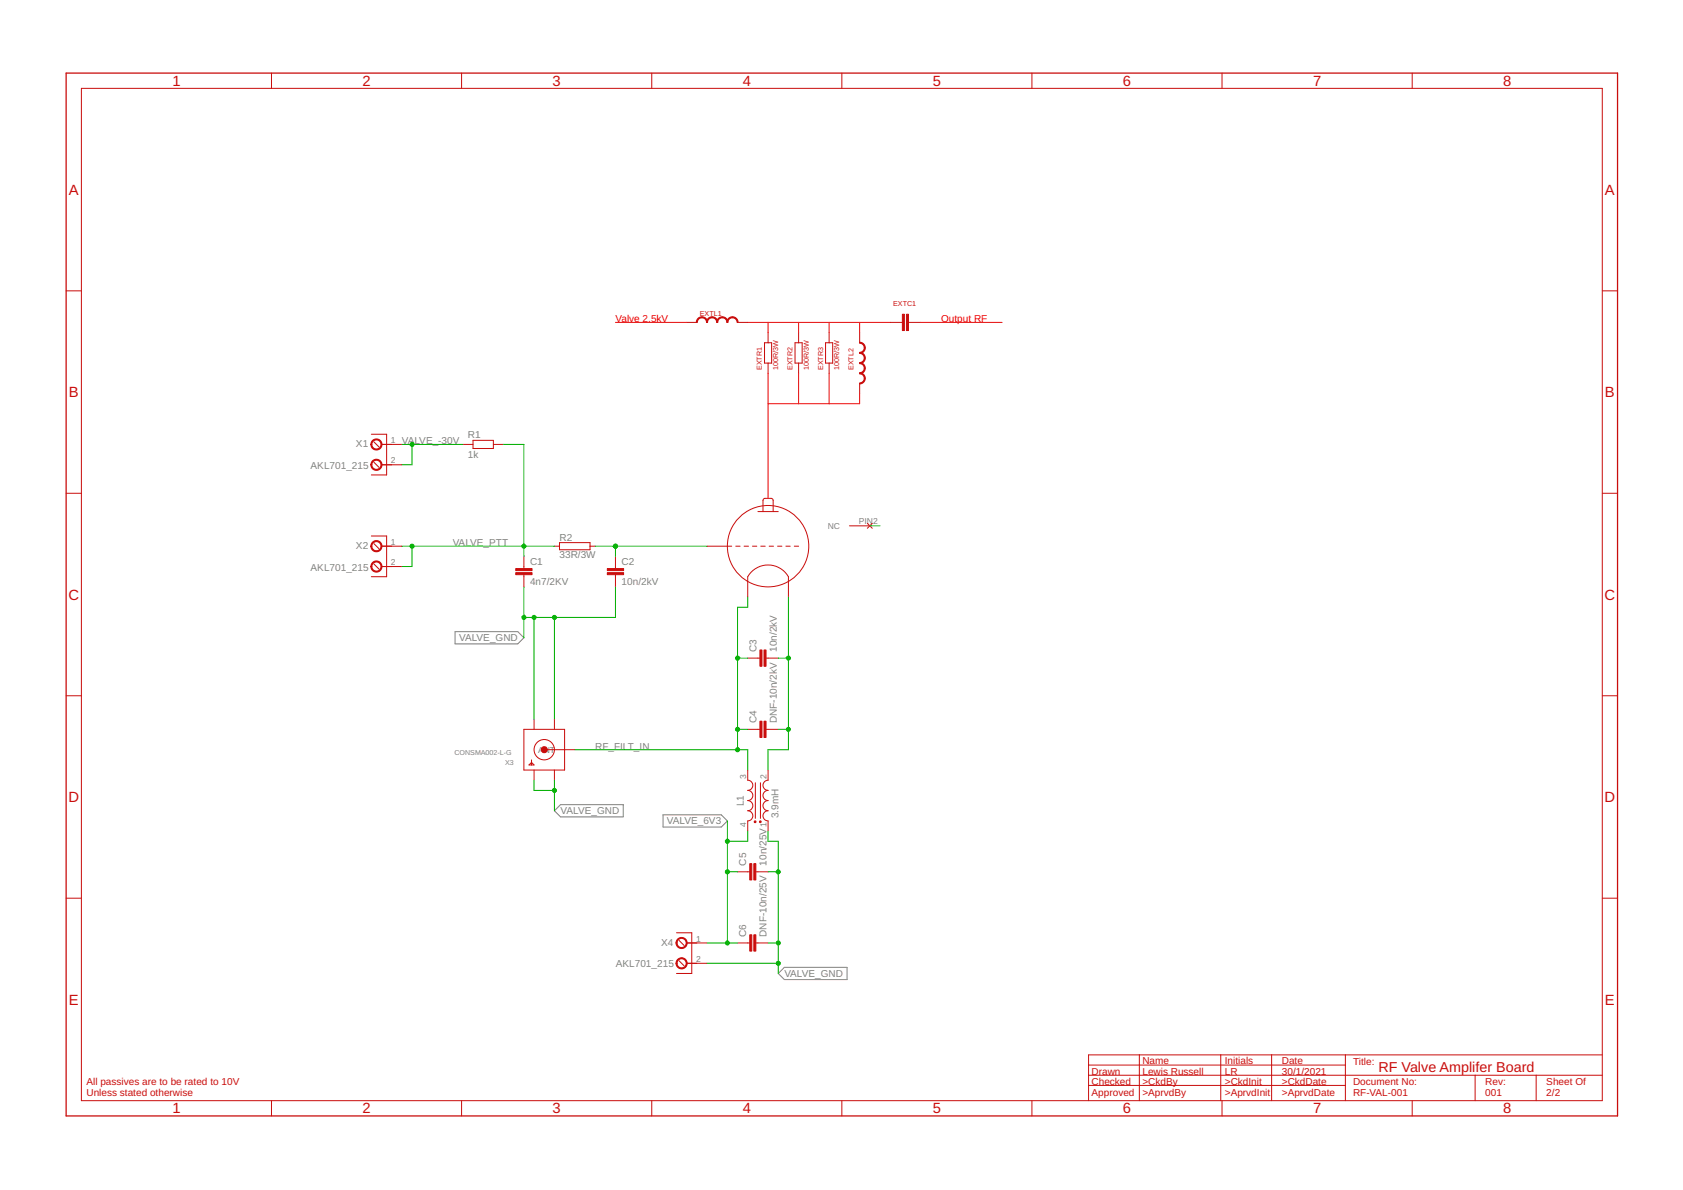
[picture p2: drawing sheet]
<svg xmlns="http://www.w3.org/2000/svg" width="420mm" height="297mm" viewBox="0 0 420 297" stroke-linecap="round" stroke-linejoin="round" font-family="sans-serif">
<path d="M113.6 157.7h15.7l1.5 1.5-1.5 1.5h-15.7zM138.4 202.4l1.5-1.5h15.7v3h-15.7zM165.5 203.4h14.6l1.5 1.5-1.5 1.5h-14.6zM194.3 243l1.5-1.5h15.7v3h-15.7z" fill="none" stroke="#808080" stroke-width=".25"/>
<g fill="none" stroke="#c90d0c" stroke-width=".25">
<path d="M67.8 18.2v3.9M115.2 18.2v3.9M162.7 18.2v3.9M210.2 18.2v3.9M257.6 18.2v3.9M305.1 18.2v3.9M352.6 18.2v3.9M20.3 22.1h379.7v252.6h-379.7zM16.5 72.6h3.8M400 72.6h3.8M171.4 80.5h2.6M184.1 80.5h2.6"/>
<path d="M190.9 85.6h1.7v5h-1.7zM191.7 83v2.6M191.7 90.6v2.6M198.5 85.6h1.8v5h-1.8zM199.4 83v2.6M199.4 90.6v2.6M206.1 85.6h1.8v5h-1.8zM207 83v2.6M207 90.6v2.6M214.6 83v2.6M214.6 95.7v2.6M222.2 80.5h3.1"/>
<path d="M226.8 80.5h3M92.7 108.4h3.8v10.2h-3.8M93.3 115.4l1.3 1.2M93.3 110.3l1.3 1.3M95.2 110.9h5.1M95.2 116h5.1M115.5 110.9h2.6M118.1 109.9h5.1v2.1h-5.1zM123.2 110.9h2.5M16.5 123.1h3.8M92.7 133.8h3.8v10.2h-3.8M93.3 135.7l1.3 1.3"/>
<path d="M95.2 136.3h5.1M130.8 138.9v3M138.4 136.3h1.3M139.7 135.4h7.6v1.8h-7.6zM147.3 136.3h1.3M153.6 138.9v3M176.5 136.3h6.2M183.7 136.3h1.1M185.8 136.3h1.1M187.9 136.3h1M189.2 127.7h5.1M189.9 136.3h1.1"/>
<path d="M190.5 127.7v-2.9l.5-.4h1.5l.4 .2 .1 3.1M192 136.3h1.1M194.1 136.3h1.1M196.2 136.3h1.1M198.3 136.3h1.1M212.1 131.3h5M216.5 130.6l1.3 1.3M217.8 130.6l-1.3 1.3M400 123.1h3.8M93.3 140.8l1.3 1.2M95.2 141.4h5.1M130.8 143.4v3.1"/>
<path d="M153.6 143.4v3.1M186.7 149v-5a5.9 5.9 0 0 1 10.1 0v5M16.5 173.7h3.8M133.3 179.5v2.6M138.4 179.5v2.6M186.7 164.3h3M191.2 164.3h3.1M400 173.7h3.8M130.8 182.1h10.1v10.1h-10.1zM132.7 190.3l.6 .6h-1.2zM132.7 189.7v1.2M133.3 192.2v2.6"/>
<path d="M135.9 187.1h7.6M138.4 192.2v2.6M186.7 192.2v2.6a1.27 1.27 0 0 1 1.3 1.2 1.27 1.27 0 0 1-1.3 1.3 1.27 1.27 0 0 1 1.3 1.3 1.27 1.27 0 0 1-1.3 1.2 1.27 1.27 0 0 1 1.3 1.3 1.27 1.27 0 0 1-1.3 1.3 1.27 1.27 0 0 1 1.3 1.2 1.27 1.27 0 0 1-1.3 1.3v2.6M186.7 182.1h3M188.6 195.4v8.9M189.8 195.4v8.9M191.2 182.1h3.1M191.7 192.2v2.6a1.27 1.27 0 0 0-1.2 1.2 1.27 1.27 0 0 0 1.2 1.3 1.27 1.27 0 0 0-1.2 1.3 1.27 1.27 0 0 0 1.2 1.2 1.27 1.27 0 0 0-1.2 1.3 1.27 1.27 0 0 0 1.2 1.3 1.27 1.27 0 0 0-1.2 1.2 1.27 1.27 0 0 0 1.2 1.3v2.6M184.1 217.6h3.1M188.7 217.6h3M16.5 224.2h3.8M168.9 232.8h3.8v10.2h-3.8"/>
<path d="M169.5 239.8l1.3 1.3M169.5 234.7l1.3 1.3M171.4 235.4h5.1M184.1 235.4h3.1M188.7 235.4h3M400 224.2h3.8M171.4 240.5h5.1M67.8 274.7v3.9M115.2 274.7v3.9M162.7 274.7v3.9M210.2 274.7v3.9M257.6 274.7v3.9"/>
<path d="M271.8 265.9h64.1M271.8 268.4h128.2M271.8 270.9h64.1M284.4 263.3v11.4M304.8 263.3v11.4M305.1 274.7v3.9M317.5 263.3v11.4M335.9 263.3v11.4M352.6 274.7v3.9M368.3 268.4v6.3M383.5 268.4v6.3M400 263.3h-128.2v11.4"/>
<circle cx="191.7" cy="136.3" r="10.2"/>
<circle cx="135.9" cy="187.1" r="2.54"/>
</g>
<g fill="#c90d0c" stroke="#c90d0c" stroke-width=".25">
<path d="M128.8 142.9h4v.5h-4z"/>
<path d="M128.8 141.9h4v.5h-4z"/>
<path d="M226.3 78.4h.5v4.1h-.5z"/>
<path d="M225.3 78.4h.5v4.1h-.5z"/>
<path d="M188.2 215.6h.5v4h-.5z"/>
<path d="M187.2 215.6h.5v4h-.5z"/>
<path d="M190.7 162.2h.5v4.1h-.5z"/>
<path d="M189.7 162.2h.5v4.1h-.5z"/>
<path d="M188.2 233.3h.5v4.1h-.5z"/>
<path d="M187.2 233.3h.5v4.1h-.5z"/>
<path d="M190.7 180h.5v4.1h-.5z"/>
<path d="M189.7 180h.5v4.1h-.5z"/>
<path d="M151.6 142.9h4.1v.5h-4.1z"/>
<path d="M151.6 141.9h4.1v.5h-4.1z"/>
</g>
<g fill="#c90d0c" stroke="#c90d0c" stroke-width=".25">
<path d="M92.9 140.5a1.4 1.4 0 0 1 2.3 .2 1.4 1.4 0 0 1-.8 2 1.4 1.4 0 0 1-1.8-1.3h.2a1.14 1.14 0 0 1 1.7-.9 1.14 1.14 0 0 1 .2 1.9 1.14 1.14 0 0 1-1.8-.7l-.1-.3h-.2z" fill-rule="evenodd"/>
<path d="M92.9 135.4a1.4 1.4 0 0 1 2.3 .2 1.4 1.4 0 0 1-.8 2.1 1.4 1.4 0 0 1-1.8-1.4h.2a1.14 1.14 0 0 1 1.7-.9 1.14 1.14 0 0 1 .2 1.9 1.14 1.14 0 0 1-1.8-.7l-.1-.3h-.2z" fill-rule="evenodd"/>
<path d="M169.1 239.5a1.4 1.4 0 0 1 2.3 .2 1.4 1.4 0 0 1-.9 2.1 1.4 1.4 0 0 1-1.7-1.3h.2a1.15 1.15 0 0 1 1.6-1.1 1.15 1.15 0 0 1 .3 1.9 1.15 1.15 0 0 1-1.8-.6l-.1-.2h-.2z" fill-rule="evenodd"/>
<path d="M169.1 234.4a1.4 1.4 0 0 1 2.3 .3 1.4 1.4 0 0 1-.9 2 1.4 1.4 0 0 1-1.7-1.3h.2a1.15 1.15 0 0 1 1.6-1.1 1.15 1.15 0 0 1 .3 1.9 1.15 1.15 0 0 1-1.8-.5l-.1-.3h-.2z" fill-rule="evenodd"/>
<path d="M92.9 115.1a1.4 1.4 0 0 1 2.3 .2 1.4 1.4 0 0 1-.8 2 1.4 1.4 0 0 1-1.8-1.3h.2a1.14 1.14 0 0 1 1.7-.9 1.14 1.14 0 0 1 .2 1.9 1.14 1.14 0 0 1-1.8-.7l-.1-.3h-.2z" fill-rule="evenodd"/>
<path d="M92.9 110a1.4 1.4 0 0 1 2.3 .2 1.4 1.4 0 0 1-.8 2.1 1.4 1.4 0 0 1-1.8-1.4h.2a1.14 1.14 0 0 1 1.7-.9 1.14 1.14 0 0 1 .2 1.9 1.14 1.14 0 0 1-1.8-.7l-.1-.3h-.2z" fill-rule="evenodd"/>
<path d="M174.2 79.5l1-.4v.2l-.7 .3-.4 .9h-.3z" fill-rule="evenodd"/>
<path d="M175.2 79.1a1.37 1.37 0 0 1 1.4 1.4h-.2l-.4-.9-.8-.3z" fill-rule="evenodd"/>
<path d="M176.8 79.5l1-.4v.2l-.7 .3-.5 .9h-.2z" fill-rule="evenodd"/>
<path d="M177.8 79.1a1.37 1.37 0 0 1 1.4 1.4h-.3l-.4-.9-.7-.3z" fill-rule="evenodd"/>
<path d="M179.3 79.5l1-.4v.2l-.7 .3-.4 .9h-.3z" fill-rule="evenodd"/>
<path d="M180.3 79.1a1.37 1.37 0 0 1 1.4 1.4h-.2l-.5-.9-.7-.3z" fill-rule="evenodd"/>
<path d="M181.9 79.5l1-.4v.2l-.8 .3-.4 .9h-.2z" fill-rule="evenodd"/>
<path d="M182.9 79.1a1.37 1.37 0 0 1 1.4 1.4h-.3l-.4-.9-.7-.3z" fill-rule="evenodd"/>
<path d="M214.6 85.4a1.37 1.37 0 0 1 1.4 1.4h-.2l-.5-.9-.7-.2z" fill-rule="evenodd"/>
<path d="M214.6 88l.7-.3 .5-.9h.2a1.37 1.37 0 0 1-1.4 1.4z" fill-rule="evenodd"/>
<path d="M214.6 88a1.37 1.37 0 0 1 1.4 1.4h-.2l-.5-.9-.7-.3z" fill-rule="evenodd"/>
<path d="M214.6 90.5l.7-.2 .5-.9h.2a1.37 1.37 0 0 1-1.4 1.4z" fill-rule="evenodd"/>
<path d="M214.6 90.5a1.37 1.37 0 0 1 1.4 1.4h-.2l-.5-.9-.7-.2z" fill-rule="evenodd"/>
<path d="M214.6 93l.7-.2 .5-.9h.2a1.37 1.37 0 0 1-1.4 1.4z" fill-rule="evenodd"/>
<path d="M214.6 93a1.37 1.37 0 0 1 1.4 1.4h-.2l-.5-.9-.7-.2z" fill-rule="evenodd"/>
<path d="M214.6 95.6l.7-.3 .5-.9h.2a1.41 1.41 0 0 1-1.4 1.4z" fill-rule="evenodd"/>
<circle cx="188.5" cy="205.1" r=".24"/>
<circle cx="189.8" cy="205.1" r=".23"/>
<circle cx="135.9" cy="187.1" r=".76"/>
</g>
<path d="M16.5 18.2h387.3v260.4h-387.3z" fill="none" stroke="#c90d0c" stroke-width=".32"/>
<g fill="none" stroke="#00af00" stroke-width=".25">
<path d="M100.3 110.9h15.2M102.9 110.9v5.1h-2.6M125.7 110.9h5.1v28M100.3 136.3h38.1M102.9 136.3v5.1h-2.6M148.6 136.3h27.9M153.6 136.3v2.6M217.1 131.3h2.6M130.8 146.5v12.7M133.3 154.1v25.4M138.4 154.1v25.4M153.6 146.5v7.6h-22.8"/>
<path d="M186.7 149v2.6h-2.6v35.5M196.8 149v38.1h-5.1v5.1M184.1 164.3h2.6M194.3 164.3h2.5M133.3 194.8v2.5h5.1M138.4 194.8v7.6M143.5 187.1h43.2v5.1M184.1 182.1h2.6M194.3 182.1h2.5M181.6 217.6h2.5M181.6 204.9v30.5M186.7 207.5v2.5h-5.1"/>
<path d="M191.7 207.5v2.5h2.6v33M191.7 217.6h2.6M176.5 235.4h7.6M191.7 235.4h2.6M176.5 240.5h17.8"/>
</g>
<g fill="#00af00" stroke="#00af00" stroke-width=".25">
<circle cx="153.6" cy="136.3" r=".51"/>
<circle cx="130.8" cy="154.1" r=".51"/>
<circle cx="133.3" cy="154.1" r=".51"/>
<circle cx="138.4" cy="154.1" r=".51"/>
<circle cx="194.3" cy="240.5" r=".51"/>
<circle cx="194.3" cy="217.6" r=".51"/>
<circle cx="194.3" cy="235.4" r=".51"/>
<circle cx="138.4" cy="197.3" r=".51"/>
<circle cx="196.8" cy="164.3" r=".51"/>
<circle cx="196.8" cy="182.1" r=".51"/>
<circle cx="181.6" cy="210" r=".51"/>
<circle cx="181.6" cy="217.6" r=".51"/>
<circle cx="181.6" cy="235.4" r=".51"/>
<circle cx="184.1" cy="187.1" r=".51"/>
<circle cx="184.1" cy="164.3" r=".51"/>
<circle cx="184.1" cy="182.1" r=".51"/>
<circle cx="130.8" cy="136.3" r=".51"/>
<circle cx="102.9" cy="136.3" r=".51"/>
<circle cx="102.9" cy="110.9" r=".51"/>
</g>
<path d="M153.6 80.5h17.8M186.7 80.5h35.5M191.7 80.5v2.5M191.7 93.2v31.2M199.4 80.5v2.5M199.4 93.2v7.6M207 80.5v2.5M207 93.2v7.6M214.6 80.5v2.5M214.6 98.3v2.5h-22.9M229.8 80.5h20.4" fill="none" stroke="#f00" stroke-width=".25"/>
<g font-size="3.7" fill="#c90d0c">
<text x="43" y="21.4">1</text>
<text x="90.5" y="21.4">2</text>
<text x="138" y="21.4">3</text>
<text x="185.4" y="21.4">4</text>
<text x="232.9" y="21.4">5</text>
<text x="280.3" y="21.4">6</text>
<text x="327.8" y="21.4">7</text>
<text x="375.3" y="21.4">8</text>
<text x="17.2" y="48.6">A</text>
<text x="400.7" y="48.6">A</text>
<text x="17.2" y="99.2">B</text>
<text x="400.7" y="99.2">B</text>
<text x="17.1" y="149.7">C</text>
<text x="400.6" y="149.7">C</text>
<text x="17.1" y="200.2">D</text>
<text x="400.6" y="200.2">D</text>
<text x="17.2" y="250.8">E</text>
<text x="400.7" y="250.8">E</text>
<text x="43" y="277.9">1</text>
<text x="90.5" y="277.9">2</text>
<text x="138" y="277.9">3</text>
<text x="185.4" y="277.9">4</text>
<text x="232.9" y="277.9">5</text>
<text x="280.3" y="277.9">6</text>
<text x="327.8" y="277.9">7</text>
<text x="375.3" y="277.9">8</text>
</g>
<text font-size="3.6" fill="#c90d0c" x="344.1" y="267.6">RF Valve Amplifer Board</text>
<g font-size="2.5" fill="#f00">
<text x="153.7" y="80.5">Valve 2.5kV</text>
<text x="234.9" y="80.5">Output RF</text>
</g>
<g font-size="2.5" fill="#808080">
<text x="88.9" y="111.6">X1</text>
<text x="100.3" y="110.9">VA</text>
<text x="103.5" y="110.9">LVE_-30V</text>
<text x="116.8" y="109.4">R1</text>
<text x="77.5" y="117">AKL701_215</text>
<text x="116.8" y="114.2">1k</text>
<text x="88.9" y="137">X2</text>
<text x="113" y="136.3">VALVE_PTT</text>
<text x="139.7" y="135">R2</text>
<text x="77.5" y="142.4">AKL701_215</text>
<text x="132.3" y="141">C1</text>
<text x="139.7" y="139.3">33R/3W</text>
<text x="155.2" y="141">C2</text>
<text x="132.3" y="146.1">4n7/2KV</text>
<text x="155.2" y="146.1">10n/2kV</text>
<text x="114.6" y="160.1">VALVE_GND</text>
<text x="188.8" y="162.7" transform="rotate(-90 188.8 162.7)">C3</text>
<text x="193.9" y="162.7" transform="rotate(-90 193.9 162.7)">10n/2kV</text>
<text x="188.8" y="180.5" transform="rotate(-90 188.8 180.5)">C4</text>
<text x="193.9" y="180.5" transform="rotate(-90 193.9 180.5)">DNF-10n/2kV</text>
<text x="148.6" y="187.1">RF_FILT_IN</text>
<text x="139.9" y="203.3">VALVE_GND</text>
<text x="185.7" y="201.2" transform="rotate(-90 185.7 201.2)">L1</text>
<text x="166.5" y="205.8">VALVE_6V3</text>
<text x="194.3" y="204.3" transform="rotate(-90 194.3 204.3)">3.9mH</text>
<text x="186.3" y="216.1" transform="rotate(-90 186.3 216.1)">C5</text>
<text x="191.4" y="216.1" transform="rotate(-90 191.4 216.1)">10n/25V</text>
<text x="186.3" y="233.9" transform="rotate(-90 186.3 233.9)">C6</text>
<text x="191.4" y="233.9" transform="rotate(-90 191.4 233.9)">DNF-10n/25V</text>
<text x="165.1" y="236.1">X4</text>
<text x="153.7" y="241.5">AKL701_215</text>
<text x="195.8" y="243.9">VALVE_GND</text>
</g>
<g font-size="2.5" fill="#c90d0c">
<text x="272.5" y="268.4">Drawn</text>
<text x="285.2" y="265.6">Name</text>
<text x="285.2" y="268.4">Lewis Russell</text>
<text x="305.8" y="265.6">Initials</text>
<text x="305.8" y="268.4">LR</text>
<text x="320" y="265.6">Date</text>
<text x="320" y="268.4">30/1/2021</text>
<text x="337.8" y="265.9">Title:</text>
<text x="21.6" y="270.8">All passives are to be rated to 10V</text>
<text x="21.6" y="273.5">Unless stated otherwise</text>
<text x="272.5" y="270.9">Checked</text>
<text x="272.5" y="273.5">Approved</text>
<text x="285.2" y="270.9">&gt;CkdBy</text>
<text x="285.2" y="273.5">&gt;AprvdBy</text>
<text x="305.8" y="270.9">&gt;CkdInit</text>
<text x="305.8" y="273.5">&gt;AprvdInit</text>
<text x="320" y="270.9">&gt;CkdDate</text>
<text x="320" y="273.5">&gt;AprvdDate</text>
<text x="337.8" y="270.9">Document No:</text>
<text x="337.8" y="273.5">RF-VAL-001</text>
<text x="370.8" y="270.9">Rev:</text>
<text x="370.8" y="273.5">001</text>
<text x="386" y="270.9">Sheet Of</text>
<text x="386" y="273.5">2/2</text>
</g>
<g font-size="2.1" fill="#808080">
<text x="97.6" y="110.6">1</text>
<text x="97.6" y="115.7">2</text>
<text x="214.4" y="130.9">PIN2</text>
<text x="97.6" y="136">1</text>
<text x="206.6" y="132">NC</text>
<text x="97.6" y="141.1">2</text>
<text x="134.3" y="187.9">ANT</text>
<text x="186.3" y="194.4" transform="rotate(-90 186.3 194.4)">3</text>
<text x="191.4" y="194.4" transform="rotate(-90 191.4 194.4)">2</text>
<text x="186.3" y="206.4" transform="rotate(-90 186.3 206.4)">4</text>
<text x="191.4" y="206.4" transform="rotate(-90 191.4 206.4)">1</text>
<text x="173.8" y="235">1</text>
<text x="173.8" y="240.1">2</text>
</g>
<g font-size="1.8" fill="#c90d0c">
<text x="223" y="76.4">EXTC1</text>
<text x="174.7" y="78.9">EXTL1</text>
<text x="190.2" y="92.4" transform="rotate(-90 190.2 92.4)">EXTR1</text>
<text x="194.3" y="92.4" transform="rotate(-90 194.3 92.4)">100R/3W</text>
<text x="197.8" y="92.4" transform="rotate(-90 197.8 92.4)">EXTR2</text>
<text x="201.9" y="92.4" transform="rotate(-90 201.9 92.4)">100R/3W</text>
<text x="205.5" y="92.4" transform="rotate(-90 205.5 92.4)">EXTR3</text>
<text x="209.5" y="92.4" transform="rotate(-90 209.5 92.4)">100R/3W</text>
<text x="213.1" y="92.4" transform="rotate(-90 213.1 92.4)">EXTL2</text>
</g>
<g font-size="1.8" fill="#808080">
<text x="113.4" y="188.4">CONSMA002-L-G</text>
<text x="126.1" y="190.9">X3</text>
</g>
</svg>
